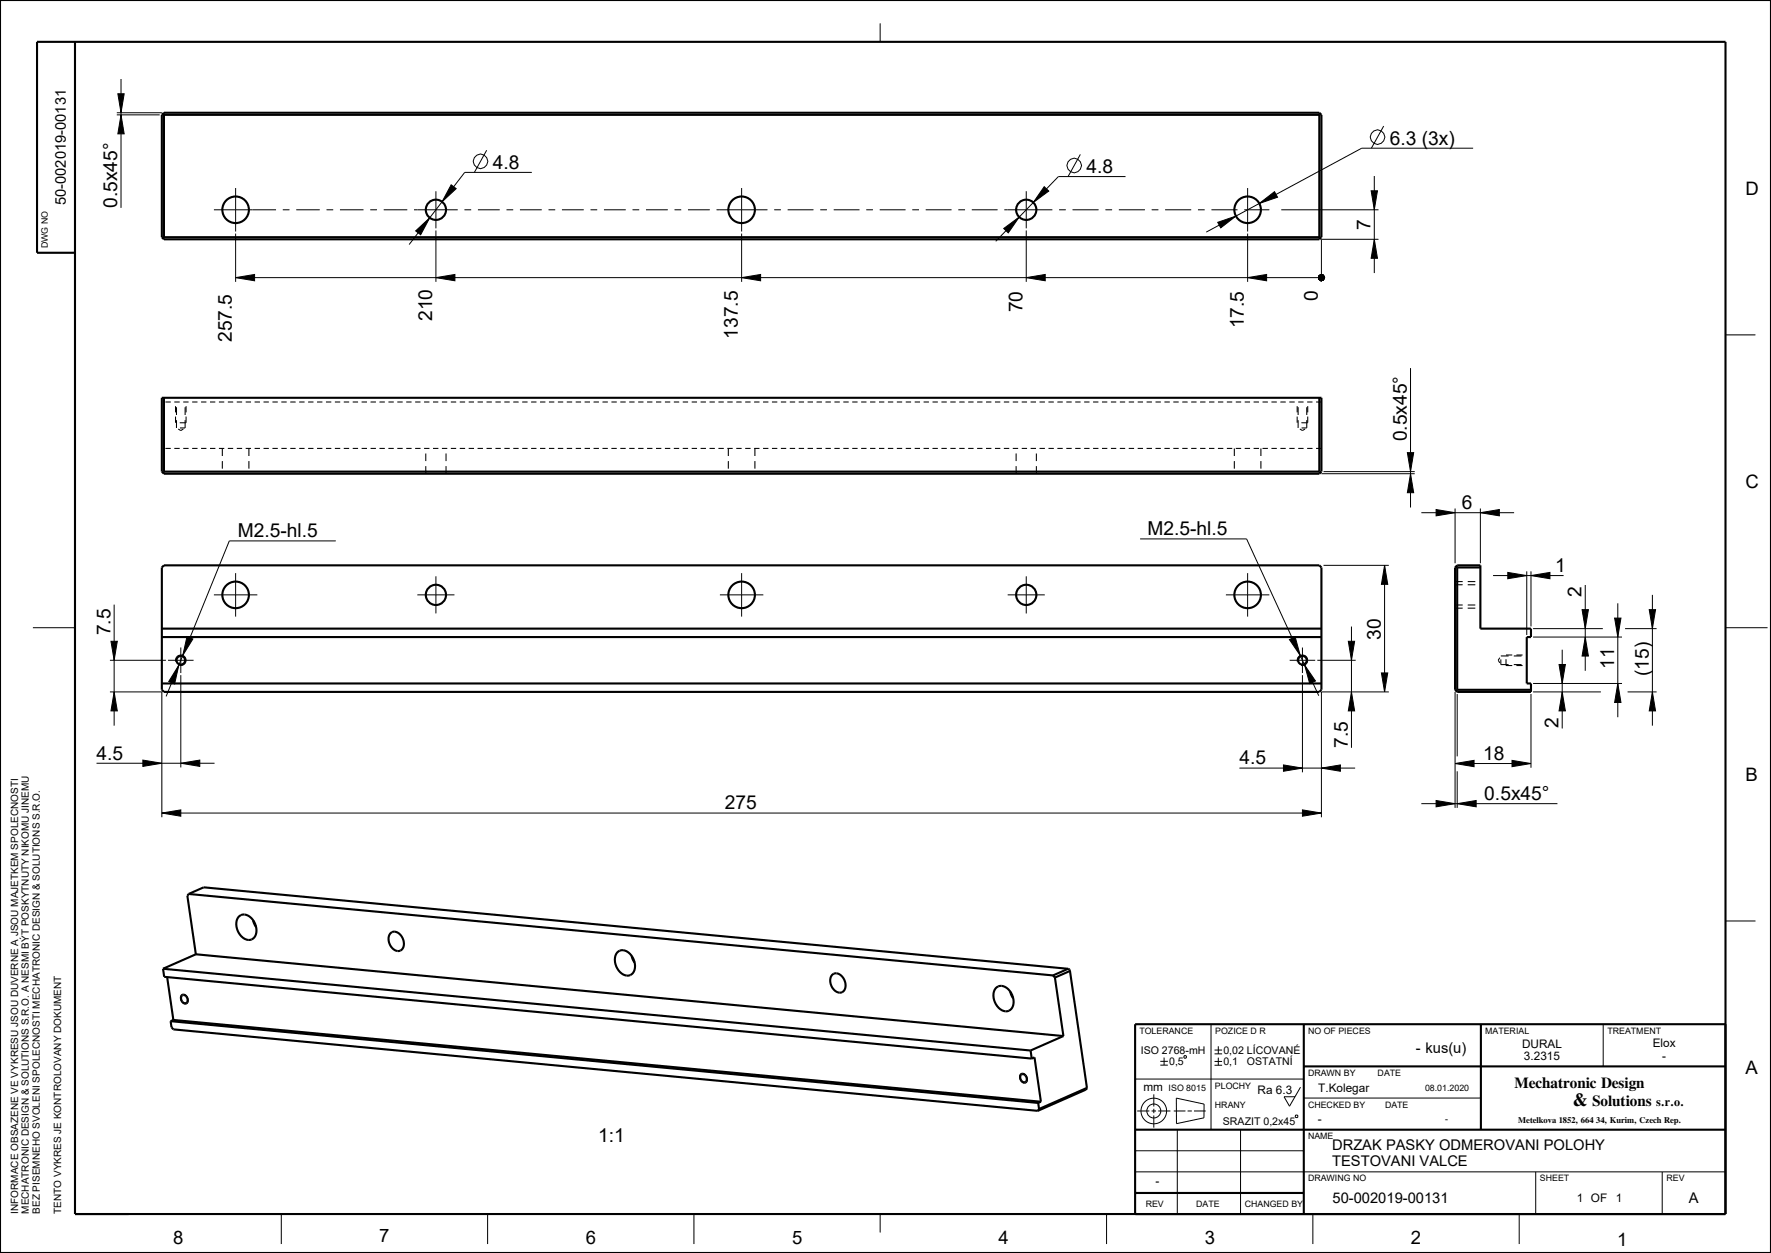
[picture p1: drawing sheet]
<svg xmlns="http://www.w3.org/2000/svg" width="420mm" height="297mm" viewBox="0 0 420 297" stroke-linecap="round" stroke-linejoin="round" font-family="sans-serif">
<g fill="none" stroke="#000" stroke-width=".24">
<path d="M28.7 18.7v30.6M208.7 5.5v4.4M27.7 27.2h10.2M27.7 26.7h10.7M27.9 22.2h1.5l-.7 4.5zM28.7 27.2l.7 4.5h-1.5zM115.4 35.6l-2.9 5.3M256.2 36.6l-2.9 5.3M328.1 29.9l-2.9 5.2M349.4 35.1h-26.5l-36.8 19.9M50.7 49.7h14.8M55.9 44.6v10.3"/>
<path d="M55.9 55.4v11.4M67.1 49.7h1.6M70.3 49.7h5.5M77.4 49.7h1.6M80.6 49.7h5.6M87.8 49.7h1.6M91 49.7h5.6M98.2 49.7h10.4M98.6 54.7l3.3-3.1-2.1 4zM103.4 45.3v8.8M103.4 54.6v12.2M107 43.8l1.2 .9-3.4 3.1z"/>
<path d="M110.2 49.7h1.5M113.3 49.7h5.2M120.1 49.7h1.6M123.3 49.7h5.2M126.1 40.9h-15.9l-13.2 17.1M130.1 49.7h1.6M133.3 49.7h5.1M140 49.7h1.6M143.2 49.7h5.2M150 49.7h1.6M153.2 49.7h5.2M160 49.7h1.6"/>
<path d="M163.2 49.7h5.1M169.9 49.7h12.1M175.9 55.4v11.4M175.9 44.6v10.3M183.6 49.7h1.6M186.8 49.7h6.1M194.5 49.7h1.6M197.7 49.7h6.1M205.4 49.7h1.6M208.6 49.7h6.2M216.3 49.7h1.6M219.5 49.7h6.2"/>
<path d="M227.3 49.7h1.6M230.5 49.7h6.1M238 54.2l3.7-2.8-2.6 3.8zM238.2 49.7h11.4M243.4 54.6v12.2M243.4 45.3v8.8M247.6 44.2l1.1 1.1-3.7 2.7zM251.2 49.7h1.6M254.4 49.7h6.1M262.1 49.7h1.6M265.3 49.7h6.2M266.9 41.9h-15.9l-14.9 15.3"/>
<path d="M273.1 49.7h1.6M276.3 49.7h6.2M284.1 49.7h1.6M287.3 49.7h6.2M288.8 52.7l4.3-1.5-3.6 2.8zM295.1 49.7h5.9M295.9 44.6v10.3M295.9 55.4v11.4M298.7 48.2l3.6-2.8 .7 1.4zM303.9 49.7h23M325.2 45.2h1.5l-.8 4.5zM325.9 56.7l.8 4.5h-1.5z"/>
<path d="M325.9 41.7v23M326.9 56.7h-13.5v10.1M55.9 65.8l4.5-.7v1.5zM55.9 65.8h257.5M103.4 65.8l4.5-.7v1.5zM175.9 65.8l4.5-.7v1.5zM243.4 65.8l4.5-.7v1.5zM295.9 65.8l4.5-.7v1.5zM312.7 65.5l.5-.4 .6 .1 .3 .6-.3 .6-.6 .1-.5-.4zM409.2 79.4h7.1M334.5 87.2v33.1M313.4 112.3h22.1"/>
<path d="M313.9 111.8h21.6M333.8 107.3h1.5l-.8 4.5zM334.5 112.3l.8 4.5h-1.5zM55.9 135.9v10.3M79.6 128.2h-25.2l-15 36.9M103.4 136.6v8.8M175.9 135.9v10.3M243.4 136.6v8.8M270.4 127.7h25.2l17.1 37.2M295.9 135.9v10.3M313.9 134h15.5M328.4 134l.7 4.5h-1.5z"/>
<path d="M328.4 134v30M337.1 121.5h22M340.6 120.8l4.5 .7-4.5 .8zM345.1 120.5v13M351.1 121.5l4.5-.7v1.5zM351.1 120.5v13M354.1 136.4h16.7M357.6 135.7l4.5 .7-4.5 .8zM362.1 135.4v15.1M363.1 136.4l4.5-.7v1.5zM363.1 135.4v13.1M375.9 138.7v20.3"/>
<path d="M7.8 148.8h10M26.1 156.5h13.3M26.3 152h1.5l-.7 4.5zM27.1 143.3v28.7M39.9 156.5h6M41.7 156.8a1.25 1.25 0 0 1 1.1-1.5 1.25 1.25 0 0 1 1.3 1.3 1.25 1.25 0 0 1-1.5 1.1M42.4 157.7l-1 4.4-1.4-.6zM42.9 153.5v6M44.3 150.9l1.4 .6-2.4 3.8zM50.7 141h10.3M99 141h8.8M170.7 141h10.3"/>
<path d="M239 141h8.8M290.7 141h10.3M305.8 151.6l1.4-.6 1.2 4.4zM305.9 156.5h6M307.7 156.8a1.25 1.25 0 0 1 1.1-1.5 1.25 1.25 0 0 1 1.3 1.3 1.25 1.25 0 0 1-1.5 1.1M308.9 153.5v6M309.4 157.6l2.6 3.8-1.4 .6zM312.4 156.5h9.1M319.8 152h1.5l-.8 4.5zM320.5 148.5v28.8M327.6 159.5h1.5l-.7 4.5zM363.6 151h21.1"/>
<path d="M363.6 149h16.5M369.7 157.5h1.5l-.7 4.5zM370.5 154v18.7M375.2 144.5h1.5l-.8 4.5zM375.9 151l.8 4.5h-1.5zM382.9 146.5h1.5l-.7 4.5zM383.7 143v27M385.4 149h7.5M391.1 144.5h1.5l-.7 4.5zM391.9 141v31M409.2 148.8h10M26.1 164h12.3v29.7"/>
<path d="M27.1 164l.7 4.5h-1.5zM42.9 160v21.9M308.9 160v23.1M320.5 164l.8 4.5h-1.5zM329.4 164h-16v29.7M345.1 164v27.5M345.6 164.5v14.8M363.1 164.5v17.5M363.6 164h16.1M363.6 162h21.1M370.5 164l.7 4.5h-1.5zM383.7 162l.7 4.5h-1.5z"/>
<path d="M386 164h6.9M391.9 164l.7 4.5h-1.5zM22.9 180.9h28M33.9 180.2l4.5 .7-4.5 .8zM38.4 192.7l4.5-.7v1.5zM38.4 192.7h275M42.9 180.9l4.5-.7v1.5zM293.9 182.1h27.5M304.4 181.3l4.5 .8-4.5 .7zM308.9 192l4.5 .7-4.5 .8zM313.4 182.1l4.5-.8v1.5zM337.1 190.5h32.2"/>
<path d="M340.6 189.7l4.5 .8-4.5 .7zM345.1 181l4.5-.8v1.5zM345.1 181h18M345.6 190.5l4.5-.8v1.5zM345.6 182.8v8.7M358.6 180.2l4.5 .8-4.5 .7zM409.2 218.3h7.1M43.1 235.8a1.3 1.3 0 0 1 1.4 .5 1.3 1.3 0 0 1-.1 1.5 1.21 1.21 0 0 1-1.3-.2 1.21 1.21 0 0 1-.3-1.3zM242.1 254.5a1.3 1.3 0 0 1 1.4 .5 1.3 1.3 0 0 1 0 1.5 1.21 1.21 0 0 1-1.4-.2 1.21 1.21 0 0 1-.3-1.3zM269.2 255.8h40M273.6 259.4v2.9M275.2 251.6h1.8"/>
<path d="M275.2 252.5h1.8M276.1 250.7v1.8M280.8 250.4l.4-.2 .2 .5-.5 .1zM287.2 242.8v25M288 248.9h1.8M288 249.8h1.8M288 251.6h1.8M288 252.5h1.8M288.9 248v1.8M288.9 250.7v1.8M308.4 257.7l-2.6 4.5-1.3-2.2h2.6M380.2 242.8v10"/>
<path d="M269.2 277.8h140M269.2 272.8h40M269.7 263.3h2.9M273.1 263.3h1.1M273.6 262.8v1.1M273.6 264.4v2.9M274.7 263.3h2.9M278.4 263.3h2.7M279 260.3l6.6 1.4-.1 3.3-6.5 1.3zM279.2 267.8v20M281.6 263.3h1.1M283.2 263.3h2.7"/>
<path d="M294.2 267.8v20M307.2 264.5l.4-.2 .2 .5-.5 .1zM309.2 260.3h42M364.2 277.8v10M394.2 277.8v10M66.7 287.8v7.1M115.6 287.8v7.1M164.6 287.8v7.1M208.7 287.8v4.3M262.4 287.8v7.1M311.4 287.8v7.1M360.3 287.8v7.1"/>
<circle cx="113.9" cy="38.2" r="1.72"/>
<circle cx="254.7" cy="39.2" r="1.72"/>
<circle cx="326.7" cy="32.5" r="1.72"/>
<circle cx="273.6" cy="263.3" r="3"/>
<circle cx="273.6" cy="263.3" r="1.66"/>
</g>
<g fill="#000">
<path d="M27.9 22.2h1.5l-.7 4.5zM28.7 27.2l.7 4.5h-1.5zM98.6 54.7l3.3-3.1-2.1 4zM107 43.8l1.2 .9-3.4 3.1zM238 54.2l3.7-2.8-2.6 3.8zM247.6 44.2l1.1 1.1-3.7 2.7zM288.8 52.7l4.3-1.5-3.6 2.8zM298.7 48.2l3.6-2.8 .7 1.4zM325.9 56.7l.8 4.5h-1.5zM325.2 45.2h1.5l-.8 4.5zM55.9 65.8l4.5-.7v1.5zM103.4 65.8l4.5-.7v1.5z"/>
<path d="M175.9 65.8l4.5-.7v1.5zM243.4 65.8l4.5-.7v1.5zM295.9 65.8l4.5-.7v1.5zM312.7 65.5l.5-.4 .6 .1 .3 .6-.3 .6-.6 .1-.5-.4zM334.5 112.3l.8 4.5h-1.5zM333.8 107.3h1.5l-.8 4.5zM328.4 134l.7 4.5h-1.5zM340.6 120.8l4.5 .7-4.5 .8zM351.1 121.5l4.5-.7v1.5zM357.6 135.7l4.5 .7-4.5 .8zM363.1 136.4l4.5-.7v1.5zM26.3 152h1.5l-.7 4.5z"/>
<path d="M42.4 157.7l-1 4.4-1.4-.6zM44.3 150.9l1.4 .6-2.4 3.8zM305.8 151.6l1.4-.6 1.2 4.4zM309.4 157.6l2.6 3.8-1.4 .6zM319.8 152h1.5l-.8 4.5zM375.2 144.5h1.5l-.8 4.5zM375.9 151l.8 4.5h-1.5zM382.9 146.5h1.5l-.7 4.5zM391.1 144.5h1.5l-.7 4.5zM27.1 164l.7 4.5h-1.5zM320.5 164l.8 4.5h-1.5zM327.6 159.5h1.5l-.7 4.5z"/>
<path d="M369.7 157.5h1.5l-.7 4.5zM370.5 164l.7 4.5h-1.5zM383.7 162l.7 4.5h-1.5zM391.9 164l.7 4.5h-1.5zM38.4 192.7l4.5-.7v1.5zM33.9 180.2l4.5 .7-4.5 .8zM42.9 180.9l4.5-.7v1.5zM304.4 181.3l4.5 .8-4.5 .7zM308.9 192l4.5 .7-4.5 .8zM313.4 182.1l4.5-.8v1.5zM345.1 181l4.5-.8v1.5zM340.6 189.7l4.5 .8-4.5 .7z"/>
<path d="M345.6 190.5l4.5-.8v1.5zM358.6 180.2l4.5 .8-4.5 .7z"/>
</g>
<g fill="none" stroke="#000" stroke-width=".5">
<path d="M0 0h420v297h-420zM17.8 9.9v277.9h391.4v-277.9h-400.4v50h9M38.4 27.2l.5-.5h274l.5 .5v29l-.5 .5h-274l-.5-.5zM38.6 27l.3 .2M38.9 27.2v29M38.9 27.2h274M312.9 27.2v29M313.1 27l-.2 .2M38.9 56.2l-.3 .3M38.9 56.2h274M312.9 56.2l.2 .3M38.4 94.3h275v17.5l-.5 .5h-274l-.5-.5z"/>
<path d="M38.9 94.3v17.5M312.9 94.3v17.5M38.9 111.8l-.3 .2M38.9 111.8h274M312.9 111.8l.2 .2M38.4 134.5l.5-.5h274l.5 .5v29l-.5 .5h-274l-.5-.5zM345.3 134.3l.3 .2M345.6 134h5.5v15h12v2h-1v11h1v2h-17.5l-.5-.5v-29zM345.6 134.5v29M345.6 134.5h5.5M38.4 151h275M38.4 149h275"/>
<path d="M38.4 162h275M345.6 163.5h17.5M345.6 163.5l-.3 .3M44.7 211.9l-.3 .4 2 13.9M44.7 211.9l3.6-1.6 205 19.3M44.7 211.9l205 19.3M56.6 217.3l.8-.5a2.48 2.48 0 0 1 2.8 1.6 2.97 2.97 0 0 1-.5 4.3h-.2a2.48 2.48 0 0 1-2.9-1.6 3.4 3.4 0 0 1 0-3.8zM60 218.2l.7 1.5M38.7 229.6l.2 1.9 205.8 19.4M38.7 229.6l205.7 19.4M39.6 231.6l1.5 10.2M43.2 236l.4-.2a1.13 1.13 0 0 1 .5 2h-.2a1.2 1.2 0 0 1-.7-1.8z"/>
<path d="M46.4 226.2l-7.7 3.4M46.4 226.2l205.8 19.4M92.5 221.3l.9-.5a2.7 2.7 0 0 1 1.8 4.4l-.6 .2a2.71 2.71 0 0 1-2.1-4.1zM146.4 225.8l.7-.5a2.48 2.48 0 0 1 2.9 1.6 2.97 2.97 0 0 1-.5 4.2l-.2 .1a2.48 2.48 0 0 1-2.9-1.6 3.4 3.4 0 0 1 0-3.8zM149.8 226.6l.7 1.6M197.3 231.2l.8-.5a2.7 2.7 0 0 1 1.8 4.3l-.6 .3a2.71 2.71 0 0 1-2-4.1zM236.2 234.2l.7-.5a2.48 2.48 0 0 1 2.9 1.7 2.97 2.97 0 0 1-.5 4.2l-.2 .1a2.48 2.48 0 0 1-2.9-1.7 3.4 3.4 0 0 1 0-3.8zM239.6 235.1l.7 1.5M249.7 231.2l.5 .5M250.2 231.7l2 13.9M253.3 229.6l-3.6 1.6M253.3 229.6l.4 .2v.3"/>
<path d="M253.7 230.1l-3.5 1.6M253.7 230.1l4.1 27.8M40.5 242l.2 1.5 .4 .5 205 19.3M40.5 242l205.7 19.4M41.1 241.8l-.6 .2M41.1 241.8l205.8 19.3M242.2 254.7l.4-.1a1.13 1.13 0 0 1 .5 1.9h-.2a1.2 1.2 0 0 1-.7-1.8zM244.4 249l.3 1.9M244.7 250.9l.6-.3 1.6 10.5M252.2 245.6l-7.8 3.4M257.8 257.9l-11.4 5M257.8 257.9l-.3 .4-11.4 5"/>
<path d="M309.2 252.8h100M309.2 242.8v45M351.2 242.8v25M409.2 242.8h-140v45M246.2 261.4l.2 1.5M246.4 262.9l-.3 .4M246.9 261.1l-.7 .3M269.2 267.8h140M269.2 282.8h40"/>
<circle cx="55.9" cy="49.7" r="3.2"/>
<circle cx="103.4" cy="49.7" r="2.4"/>
<circle cx="175.9" cy="49.7" r="3.2"/>
<circle cx="243.4" cy="49.7" r="2.4"/>
<circle cx="295.9" cy="49.7" r="3.2"/>
<circle cx="42.9" cy="156.5" r="1.03"/>
<circle cx="55.9" cy="141" r="3.2"/>
<circle cx="103.4" cy="141" r="2.4"/>
<circle cx="175.9" cy="141" r="3.2"/>
<circle cx="243.4" cy="141" r="2.4"/>
<circle cx="295.9" cy="141" r="3.2"/>
<circle cx="308.9" cy="156.5" r="1.03"/>
</g>
<g fill="none" stroke="#000" stroke-width=".25">
<path d="M38.4 95.3h.1M39.2 95.3h1.3M41.3 95.3h1.3M41.6 96.3v1.4M41.6 98.7v1.5M41.9 96.5v1.9M41.9 99.6v1.8M43.5 95.3h1.2M43.9 96.5v1.9M43.9 99.6v1.8h-1.2M44.1 96.3v1.4M44.1 98.7v1.5h-1.5"/>
<path d="M45.6 95.3h1.2M47.7 95.3h1.3M49.8 95.3h1.3M51.9 95.3h1.3M54 95.3h1.3M56.1 95.3h1.3M58.3 95.3h1.2M60.4 95.3h1.2M62.5 95.3h1.3M64.6 95.3h1.3M66.7 95.3h1.3M68.8 95.3h1.3"/>
<path d="M71 95.3h1.2M73.1 95.3h1.2M75.2 95.3h1.3M77.3 95.3h1.3M79.4 95.3h1.3M81.5 95.3h1.3M83.6 95.3h1.3M85.8 95.3h1.2M87.9 95.3h1.2M90 95.3h1.3M92.1 95.3h1.3M94.2 95.3h1.3"/>
<path d="M96.3 95.3h1.3M98.5 95.3h1.2M100.6 95.3h1.2M102.7 95.3h1.3M104.8 95.3h1.3M106.9 95.3h1.3M109 95.3h1.3M111.1 95.3h1.3M113.3 95.3h1.2M115.4 95.3h1.2M117.5 95.3h1.3M119.6 95.3h1.3"/>
<path d="M121.7 95.3h1.3M123.8 95.3h1.3M126 95.3h1.2M128.1 95.3h1.2M130.2 95.3h1.3M132.3 95.3h1.3M134.4 95.3h1.3M136.5 95.3h1.3M138.6 95.3h1.3M140.8 95.3h1.2M142.9 95.3h1.2M145 95.3h1.3"/>
<path d="M147.1 95.3h1.3M149.2 95.3h1.3M151.3 95.3h1.3M153.5 95.3h1.2M155.6 95.3h1.2M157.7 95.3h1.3M159.8 95.3h1.3M161.9 95.3h1.3M164 95.3h1.3M166.1 95.3h1.3M168.3 95.3h1.2M170.4 95.3h1.2"/>
<path d="M172.5 95.3h1.3M174.6 95.3h1.3M176.7 95.3h1.3M178.8 95.3h1.3M181 95.3h1.2M183.1 95.3h1.2M185.2 95.3h1.3M187.3 95.3h1.3M189.4 95.3h1.3M191.5 95.3h1.3M193.6 95.3h1.3M195.8 95.3h1.2"/>
<path d="M197.9 95.3h1.2M200 95.3h1.3M202.1 95.3h1.3M204.2 95.3h1.3M206.3 95.3h1.3M208.5 95.3h1.2M210.6 95.3h1.2M212.7 95.3h1.3M214.8 95.3h1.3M216.9 95.3h1.3M219 95.3h1.3M221.1 95.3h1.3"/>
<path d="M223.3 95.3h1.2M225.4 95.3h1.2M227.5 95.3h1.3M229.6 95.3h1.3M231.7 95.3h1.3M233.8 95.3h1.3M236 95.3h1.2M238.1 95.3h1.2M240.2 95.3h1.3M242.3 95.3h1.3M244.4 95.3h1.3M246.5 95.3h1.3"/>
<path d="M248.6 95.3h1.3M250.8 95.3h1.2M252.9 95.3h1.2M255 95.3h1.3M257.1 95.3h1.3M259.2 95.3h1.3M261.3 95.3h1.3M263.5 95.3h1.2M265.6 95.3h1.2M267.7 95.3h1.3M269.8 95.3h1.3M271.9 95.3h1.3"/>
<path d="M274 95.3h1.3M276.1 95.3h1.3M278.3 95.3h1.2M280.4 95.3h1.2M282.5 95.3h1.3M284.6 95.3h1.3M286.7 95.3h1.3M288.8 95.3h1.3M291 95.3h1.2M293.1 95.3h1.2M295.2 95.3h1.3M297.3 95.3h1.3"/>
<path d="M299.4 95.3h1.3M301.5 95.3h1.3M303.6 95.3h1.3M305.8 95.3h1.2M307.6 96.3v1.4M307.6 98.7v1.5M307.9 96.5v1.9M307.9 99.6v1.8M307.9 95.3h1.2M309.9 99.6v1.8h-1.2M309.9 96.5v1.9M310 95.3h1.3"/>
<path d="M310.1 98.7v1.5h-1.5M310.1 96.3v1.4M312.1 95.3h1.3M38.4 106.3h.1M39.2 106.3h1.3M41.3 106.3h1.3M42.3 101.7l.6 .4 .6-.4M43.5 106.3h1.2M45.6 106.3h1.2M47.7 106.3h1.3M49.8 106.3h1.3M51.9 106.3h1.3"/>
<path d="M52.7 106.3v1.8M52.7 109.3v1.8M54 106.3h1.3M56.1 106.3h1.3M58.3 106.3h1.2M59 106.3v1.8M59 109.3v1.8M60.4 106.3h1.2M62.5 106.3h1.3M64.6 106.3h1.3M66.7 106.3h1.3M68.8 106.3h1.3"/>
<path d="M71 106.3h1.2M73.1 106.3h1.2M75.2 106.3h1.3M77.3 106.3h1.3M79.4 106.3h1.3M81.5 106.3h1.3M83.6 106.3h1.3M85.8 106.3h1.2M87.9 106.3h1.2M90 106.3h1.3M92.1 106.3h1.3M94.2 106.3h1.3"/>
<path d="M96.3 106.3h1.3M98.5 106.3h1.2M100.6 106.3h1.2M101 107.5v1.8M101 110.5v1.8M102.7 106.3h1.3M104.8 106.3h1.3M105.8 107.5v1.8M105.8 110.5v1.8M106.9 106.3h1.3M109 106.3h1.3M111.1 106.3h1.3"/>
<path d="M113.3 106.3h1.2M115.4 106.3h1.2M117.5 106.3h1.3M119.6 106.3h1.3M121.7 106.3h1.3M123.8 106.3h1.3M126 106.3h1.2M128.1 106.3h1.2M130.2 106.3h1.3M132.3 106.3h1.3M134.4 106.3h1.3M136.5 106.3h1.3"/>
<path d="M138.6 106.3h1.3M140.8 106.3h1.2M142.9 106.3h1.2M145 106.3h1.3M147.1 106.3h1.3M149.2 106.3h1.3M151.3 106.3h1.3M153.5 106.3h1.2M155.6 106.3h1.2M157.7 106.3h1.3M159.8 106.3h1.3M161.9 106.3h1.3"/>
<path d="M164 106.3h1.3M166.1 106.3h1.3M168.3 106.3h1.2M170.4 106.3h1.2M172.5 106.3h1.3M172.7 106.3v1.8M172.7 109.3v1.8M174.6 106.3h1.3M176.7 106.3h1.3M178.8 106.3h1.3M179 106.3v1.8M179 109.3v1.8"/>
<path d="M181 106.3h1.2M183.1 106.3h1.2M185.2 106.3h1.3M187.3 106.3h1.3M189.4 106.3h1.3M191.5 106.3h1.3M193.6 106.3h1.3M195.8 106.3h1.2M197.9 106.3h1.2M200 106.3h1.3M202.1 106.3h1.3M204.2 106.3h1.3"/>
<path d="M206.3 106.3h1.3M208.5 106.3h1.2M210.6 106.3h1.2M212.7 106.3h1.3M214.8 106.3h1.3M216.9 106.3h1.3M219 106.3h1.3M221.1 106.3h1.3M223.3 106.3h1.2M225.4 106.3h1.2M227.5 106.3h1.3M229.6 106.3h1.3"/>
<path d="M231.7 106.3h1.3M233.8 106.3h1.3M236 106.3h1.2M238.1 106.3h1.2M240.2 106.3h1.3M241 107.5v1.8M241 110.5v1.8M242.3 106.3h1.3M244.4 106.3h1.3M245.8 107.5v1.8M245.8 110.5v1.8M246.5 106.3h1.3"/>
<path d="M248.6 106.3h1.3M250.8 106.3h1.2M252.9 106.3h1.2M255 106.3h1.3M257.1 106.3h1.3M259.2 106.3h1.3M261.3 106.3h1.3M263.5 106.3h1.2M265.6 106.3h1.2M267.7 106.3h1.3M269.8 106.3h1.3M271.9 106.3h1.3"/>
<path d="M274 106.3h1.3M276.1 106.3h1.3M278.3 106.3h1.2M280.4 106.3h1.2M282.5 106.3h1.3M284.6 106.3h1.3M286.7 106.3h1.3M288.8 106.3h1.3M291 106.3h1.2M292.7 106.3v1.8M292.7 109.3v1.8M293.1 106.3h1.2"/>
<path d="M295.2 106.3h1.3M297.3 106.3h1.3M299 106.3v1.8M299 109.3v1.8M299.4 106.3h1.3M301.5 106.3h1.3M303.6 106.3h1.3M305.8 106.3h1.2M307.9 106.3h1.2M308.3 101.7l.6 .4 .6-.4M310 106.3h1.3M312.1 106.3h1.3"/>
<path d="M345.1 138.6h1.8M345.1 137.9h1.8M348.1 138.6h1.8M348.1 137.9h1.8M345.1 144.2h1.8M345.1 143.4h1.8M348.1 144.2h1.8M348.1 143.4h1.8M355.7 155.9l-.4 .6 .4 .6M355.9 156.3v1.2h1.9M355.9 155.5h1.9M357.2 156.3v1.5h1.4"/>
<path d="M357.2 155.3h1.4M359 157.5h1.8M359 155.5h1.8M359.6 157.8h1.5M359.6 155.3h1.5"/>
</g>
<g font-size="4.6">
<text x="329.6" y="34.3">6.3 (3x)</text>
<text x="116.9" y="40">4.8</text>
<text x="257.7" y="41">4.8</text>
<text x="27.8" y="49.3" transform="rotate(-90 27.8 49.3)">0.5x45°</text>
<text x="325" y="54.6" transform="rotate(-90 325 54.6)">7</text>
<text x="312.5" y="71.3" transform="rotate(-90 312.5 71.3)">0</text>
<text x="102.5" y="76.1" transform="rotate(-90 102.5 76.1)">210</text>
<text x="242.5" y="74.1" transform="rotate(-90 242.5 74.1)">70</text>
<text x="295" y="77.8" transform="rotate(-90 295 77.8)">17.5</text>
<text x="55" y="81.1" transform="rotate(-90 55 81.1)">257.5</text>
<text x="175" y="80.3" transform="rotate(-90 175 80.3)">137.5</text>
<text x="333.6" y="104.6" transform="rotate(-90 333.6 104.6)">0.5x45°</text>
<text x="346.7" y="120.7">6</text>
<text x="56.4" y="127.3">M2.5-hl.5</text>
<text x="272.1" y="126.9">M2.5-hl.5</text>
<text x="368.8" y="135.6">1</text>
<text x="375.1" y="141.4" transform="rotate(-90 375.1 141.4)">2</text>
<text x="26.2" y="150.6" transform="rotate(-90 26.2 150.6)">7.5</text>
<text x="327.5" y="151.6" transform="rotate(-90 327.5 151.6)">30</text>
<text x="382.8" y="158.5" transform="rotate(-90 382.8 158.5)">11</text>
<text x="391" y="160.3" transform="rotate(-90 391 160.3)">(15)</text>
<text x="369.6" y="172.7" transform="rotate(-90 369.6 172.7)">2</text>
<text x="319.6" y="177.3" transform="rotate(-90 319.6 177.3)">7.5</text>
<text x="22.9" y="180">4.5</text>
<text x="293.9" y="181.2">4.5</text>
<text x="351.7" y="180.1">18</text>
<text x="171.9" y="191.8">275</text>
<text x="352" y="189.6">0.5x45°</text>
<text x="141.9" y="270.7">1:1</text>
</g>
<g font-size="4.4">
<text x="413.9" y="46.2">D</text>
<text x="413.9" y="115.7">C</text>
<text x="413.9" y="185.1">B</text>
<text x="413.9" y="254.6">A</text>
<text x="41" y="294.9">8</text>
<text x="89.9" y="294.4">7</text>
<text x="138.9" y="294.9">6</text>
<text x="187.8" y="294.9">5</text>
<text x="236.8" y="294.9">4</text>
<text x="285.7" y="294.9">3</text>
<text x="334.6" y="294.9">2</text>
<text x="383.6" y="295.4">1</text>
</g>
<text font-size="4.3" x="373" y="262.3">&amp;</text>
<g font-size="3.6">
<text x="359.2" y="257.9">Mechatronic Design</text>
<text x="377.6" y="262.3">Solutions</text>
</g>
<g font-size="3.5">
<text x="15.6" y="48.6" transform="rotate(-90 15.6 48.6)">50-002019-00131</text>
<text x="335.7" y="249.7">- kus(u)</text>
<text x="315.9" y="272.6">DRZAK PASKY ODMEROVANI POLOHY</text>
<text x="315.9" y="276.4">TESTOVANI VALCE</text>
<text x="316" y="285.2">50-002019-00131</text>
<text x="400.5" y="285.2">A</text>
</g>
<text font-size="2.9" x="392.7" y="262.3">s.r.o.</text>
<g font-size="2.8">
<text x="361" y="248.3">DURAL</text>
<text x="361.4" y="251.3">3.2315</text>
<text x="391.9" y="248.3">Elox</text>
<text x="394.2" y="251.3">-</text>
<text x="271.1" y="258.5">mm</text>
<text x="298.2" y="259.2">Ra 6.3</text>
<text x="312.6" y="258.8">T.Kolegar</text>
<text x="312.5" y="266.1">-</text>
<text x="274" y="281">-</text>
<text x="374" y="285">1 OF</text>
<text x="383.2" y="285">1</text>
</g>
<g font-size="2.5">
<text x="270.5" y="249.8">ISO 2768-mH</text>
<text x="290.1" y="249.8">0,02 LÍCOVANÉ</text>
<text x="277.3" y="252.5">0,5</text>
<text x="290.1" y="252.5">0,1</text>
<text x="295.7" y="252.5">OSTATNÍ</text>
<text x="290" y="266.6">SRAZIT 0,2x45</text>
</g>
<g font-size="2.4">
<text x="4.3" y="287.7" transform="rotate(-90 4.3 287.7)">INFORMACE OBSAZENE VE VYKRESU JSOU DUVERNE A JSOU MAJETKEM SPOLECNOSTI</text>
<text x="6.9" y="287.7" transform="rotate(-90 6.9 287.7)">MECHATRONIC DESIGN &amp; SOLUTIONS S.R.O. A NESMI BÝT POSKYTNUTY NIKOMU JINEMU</text>
<text x="9.4" y="287.7" transform="rotate(-90 9.4 287.7)">BEZ PISEMNEHO SVOLENI SPOLECNOSTI MECHATRONIC DESIGN &amp; SOLUTIONS S.R.O.</text>
<text x="14.5" y="287.7" transform="rotate(-90 14.5 287.7)">TENTO VYKRES JE KONTROLOVANY DOKUMENT</text>
</g>
<g font-size="2.1">
<text x="11.3" y="58.9" transform="rotate(-90 11.3 58.9)">DWG NO</text>
<text x="270.2" y="245">TOLERANCE</text>
<text x="288.2" y="245">POZICE D R</text>
<text x="310.2" y="245">NO OF PIECES</text>
<text x="352.2" y="245">MATERIAL</text>
<text x="381.2" y="245">TREATMENT</text>
<text x="310.2" y="255">DRAWN BY</text>
<text x="326.7" y="255">DATE</text>
<text x="277.2" y="258.5">ISO 8015</text>
<text x="288.1" y="258.2">PLOCHY</text>
<text x="288.1" y="262.7">HRANY</text>
<text x="310.2" y="262.5">CHECKED BY</text>
<text x="328.5" y="262.5">DATE</text>
<text x="338" y="258.5">08.01.2020</text>
<text x="342.7" y="265.9">-</text>
<text x="310.2" y="270">NAME</text>
<text x="310.2" y="280">DRAWING NO</text>
<text x="365.2" y="280">SHEET</text>
<text x="395.2" y="280">REV</text>
<text x="271.7" y="286">REV</text>
<text x="283.7" y="286">DATE</text>
<text x="295.2" y="286">CHANGED BY</text>
</g>
<text font-size="2" x="360.1" y="266.1">Metelkova 1852, 664 34, Kurim, Czech Rep.</text>
</svg>
